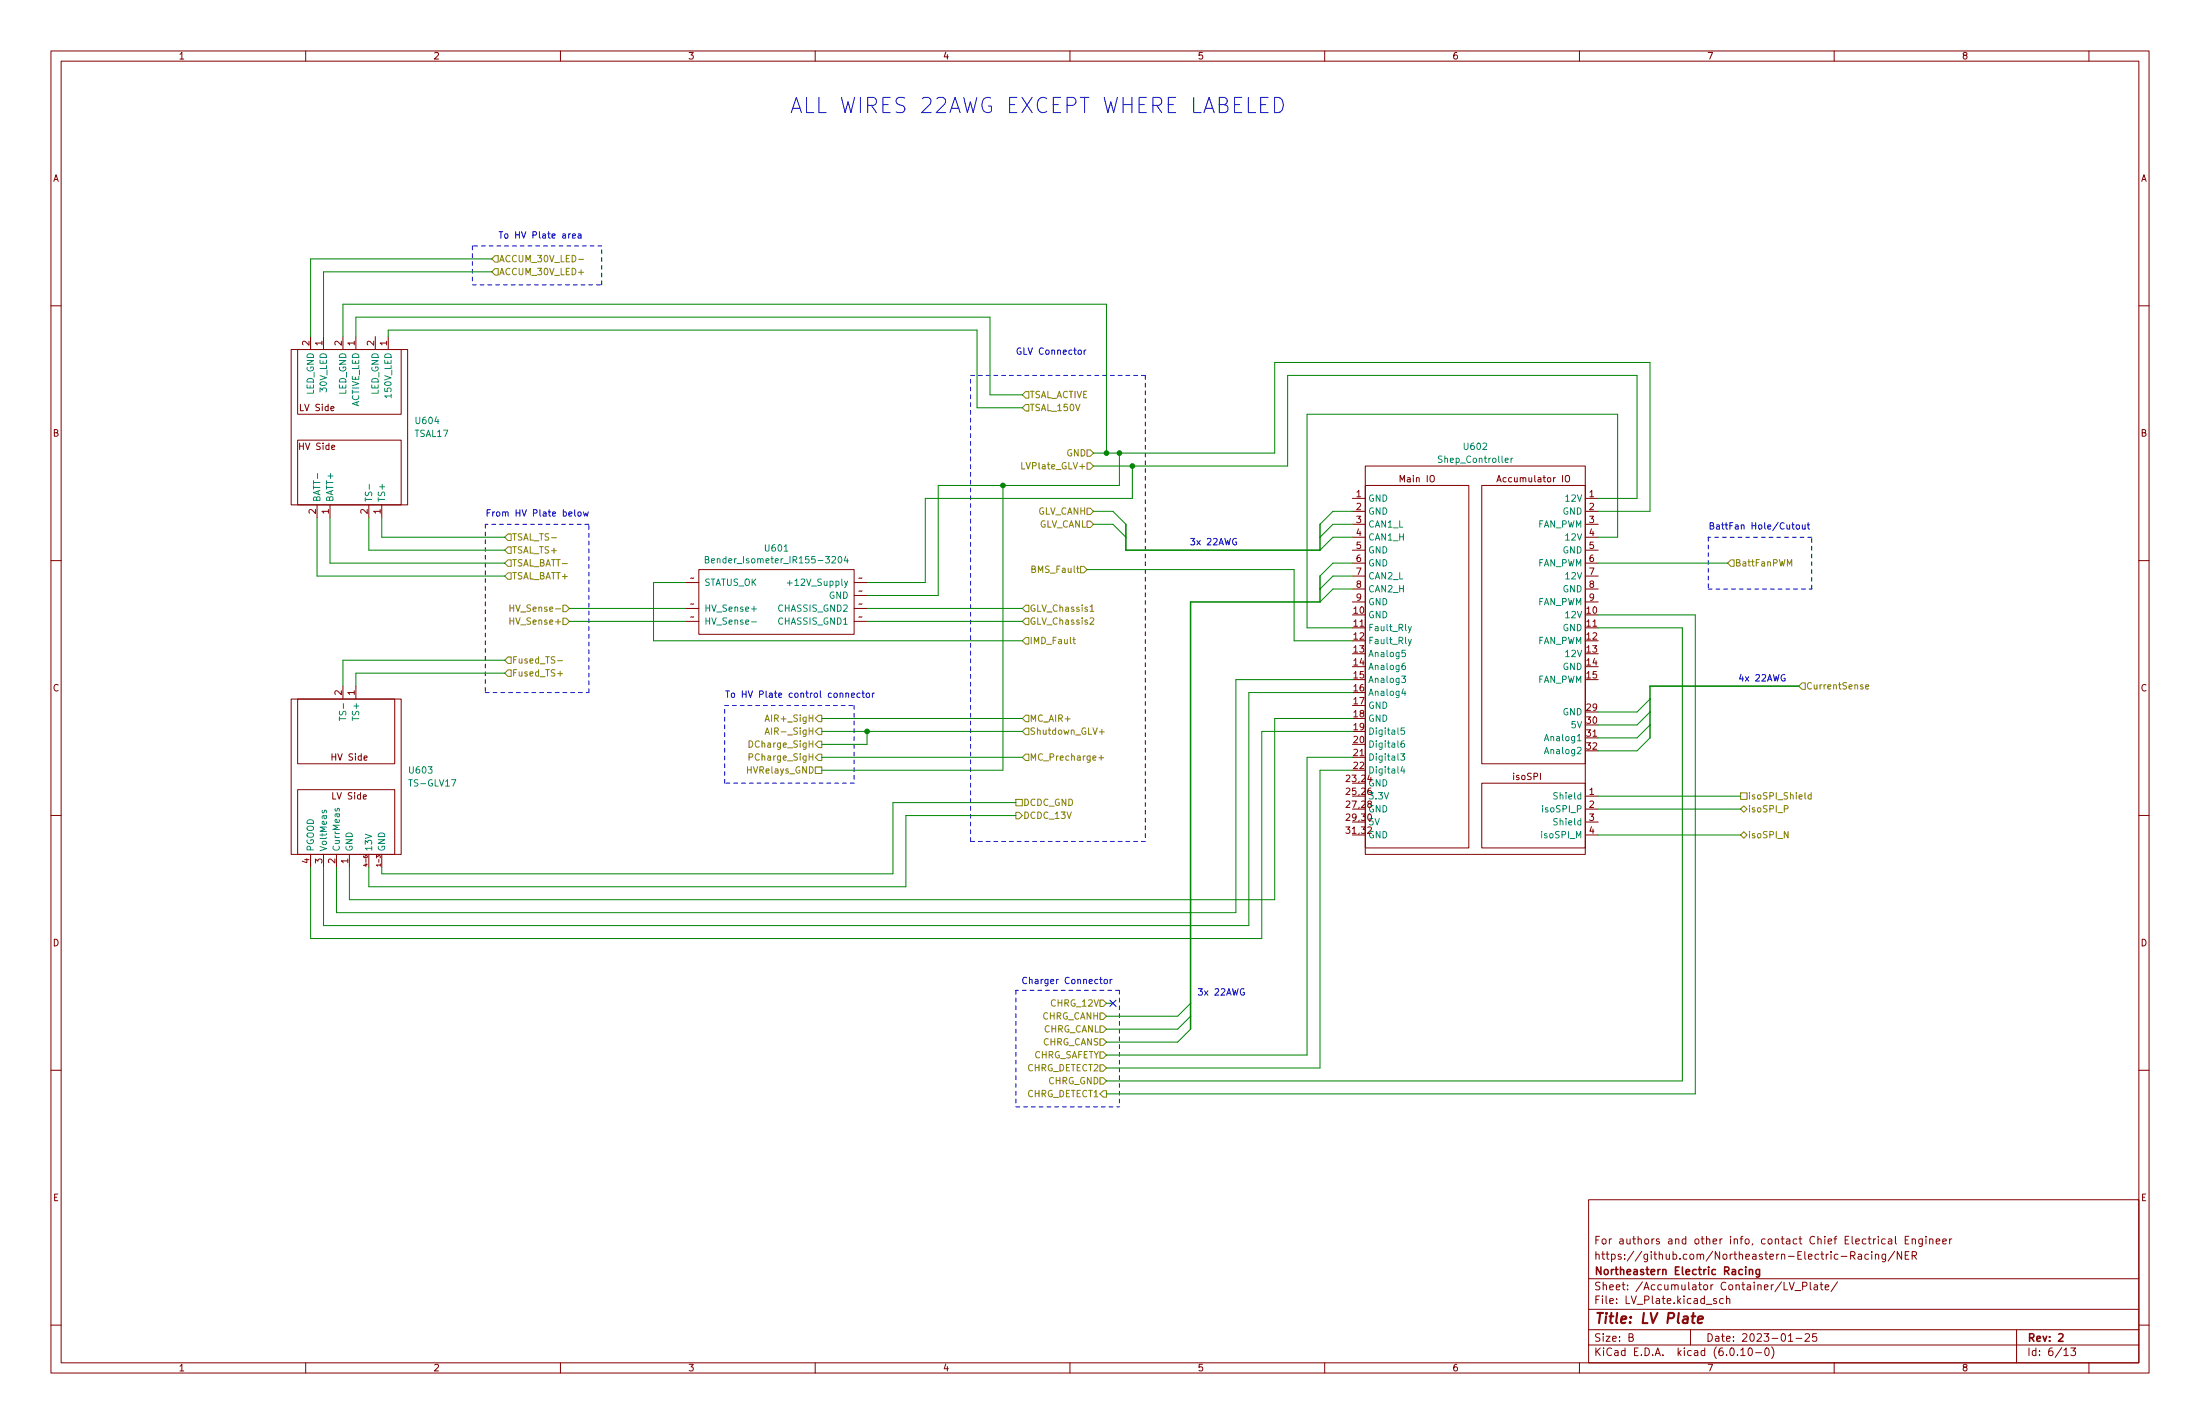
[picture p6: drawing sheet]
<svg xmlns="http://www.w3.org/2000/svg" width="432mm" height="279mm" viewBox="0 0 432 279" stroke-linecap="round" stroke-linejoin="round" font-family="sans-serif">
<g fill="none" stroke="#840000" stroke-width=".2">
<path d="M10 10h411.8v259.4h-411.8zM12 12h407.8v255.4h-407.8zM60 10v2M110 10v2M160 10v2M210 10v2M260 10v2M310 10v2M360 10v2M410 10v2M10 60h2M419.8 60h2"/>
<path d="M57.1 68.6h22.9v30.5h-22.9zM58.4 68.6h20.3v12.7h-20.3zM61 66v2.6M63.5 66v2.6M67.3 66v2.6M69.8 66v2.6M73.7 66v2.6M76.2 66v2.6M58.4 86.4h20.3v12.7h-20.3zM62.2 99.1v2.5M64.8 99.1v2.5M72.4 99.1v2.5"/>
<path d="M74.9 99.1v2.5M265.4 97.8h2.6M268 95.3h20.3v71.1h-20.3zM268 91.4h43.1v76.2h-43.1zM290.8 95.3h20.3v54.6h-20.3zM293.8 94.6l.4-1.3 .4 1.3M307.3 93.5l.2-.2a.43 .43 0 0 1 .6 .4v.4a.42 .42 0 0 1-.5 .5 .42 .42 0 0 1-.4-.5zM311.1 97.8h2.6M10 110h2M134.6 114.3h2.6M134.6 119.4h2.6M137.2 111.8h30.4v12.7h-30.4z"/>
<path d="M167.6 114.3h2.6M167.6 119.4h2.6M167.6 116.8h2.6M265.4 100.3h2.6M265.4 102.9h2.6M265.4 105.4h2.6M265.4 108h2.6M265.4 110.5h2.6M265.4 113h2.6M265.4 115.6h2.6M265.4 118.1h2.6M311.1 100.3h2.6"/>
<path d="M311.1 102.9h2.6M311.1 105.4h2.6M311.1 108h2.6M311.1 110.5h2.6M311.1 113h2.6M311.1 115.6h2.6M311.1 118.1h2.6M419.8 110h2M57.1 137.2h21.6v30.4h-21.6zM58.4 137.2h19.1v12.7h-19.1zM67.3 134.6v2.6M69.8 134.6v2.6"/>
<path d="M134.6 121.9h2.6M167.6 121.9h2.6M265.4 123.2h2.6M311.1 123.2h2.6M10 160h2M58.4 154.9h19.1v12.7h-19.1zM265.4 148.6h2.6M290.8 153.7h20.3v12.7h-20.3zM311.1 156.2h2.6M311.1 158.8h2.6M311.1 144.8h2.6M419.8 160h2"/>
<path d="M61 167.6v2.6M63.5 167.6v2.6M66 167.6v2.6M68.6 167.6v2.6M72.4 167.6v2.6M74.6 169.7h-.7l.2 .2M74.6 169.5v.4M74.9 167.6v2.6M311.1 161.3h2.6M311.1 163.8h2.6M10 210h2M419.8 210h2"/>
<path d="M311.8 235.4h108v32h-108zM10 260h2M311.8 256.9h108M311.8 250.9h108M336.9 254.9l-.4-.1-.2 .2 .1 .2 .5 .2v.3h-.6M338.2 254.9l-.4-.1-.3 .3 .2 .6h.5M338.9 254.9l.2-.1 .3 .1 .1 .9M338.9 254.3v1.5M351.2 251.6l.5 1.5 .5-1.5M352.3 253.2h1.1M353.8 252.4l.7-.1 .2-.2-.1-.4-.2-.1h-.6v1.5M355.3 251.6v1.3l.2 .2"/>
<path d="M356.1 252.2h.6v.9M356.7 252.4l-.5 .1-.2 .2 .2 .4 .5-.1M357.2 252.1h.6M357.4 251.6v1.3l.4 .2M358.2 252.6l.7-.2v-.2l-.5-.1-.2 .2 .1 .7h.6M360.7 251.5l-1.3 1.9M361.4 246.5h1.1M363.2 246.4l.7-.1 .2-.2-.1-.4-.2-.1h-.6v1.5M363.6 246.4l.5 .7M364.7 246.1h.6l.1 1M365.4 246.4l-.5 .1-.2 .2 .2 .4 .5-.1M366.7 246.1h-.4l-.3 .3 .2 .6h.5"/>
<path d="M367.4 245.6v.1M367.4 246.1v1M368.1 246.2l.2-.1h.4v1M368.1 246.1v1M370 243.1h-.4l-.3 .3 .1 .6h.6M370.1 246.1v1.2l-.3 .3-.4-.1M370.1 246.1h-.4l-.3 .3 .1 .6h.6M370.7 243.1h.5l.1 1M371.3 243.4l-.5 .1-.2 .2 .2 .4 .5-.1M371.9 245.5l-1.3 1.9M372 242.6v1.3l.2 .2M373.2 245.6v1.5l-.8-1.5v1.5"/>
<path d="M373.9 246.3h.5M373.9 243.3h.5M374.7 245.6h-.8v1.5h.8M374.7 242.6h-.8v1.5h.8M375.3 246.4l.7-.1 .2-.2-.1-.4-.2-.1h-.6v1.5M375.3 243.2l.2-.1h.4v1M375.3 243.1v1M375.7 246.4l.5 .7M377.3 243.1v1.2l-.3 .3-.3-.1M377.3 243.1h-.4l-.3 .3 .1 .6h.6M378 242.6v.1M378 243.1v1"/>
<path d="M378.7 243.2l.2-.1h.4l.1 1M378.7 243.1v1M380 243.6l.7-.2v-.3h-.5l-.2 .2 .1 .7h.6M381.3 243.6l.7-.2-.1-.3h-.4l-.2 .2 .1 .7h.5M382.7 243.1v1M383.1 243.1h-.3l-.1 .3M419.8 260h2M60 267.4v2M110 267.4v2M160 267.4v2M210 267.4v2M260 267.4v2"/>
<path d="M310 267.4v2M311.8 263.9h108M311.8 260.9h108M319.7 262.4l.7-.1 .1-.2-.1-.4h-.7v1.5h.6l.3-.3a.39 .39 0 0 0-.4-.5M331.8 260.9v3M341.7 264.9l.4-.4v1.5M341.7 266h.8M343.3 264.5h.1a.8 .8 0 0 1 .6 .7 .8 .8 0 0 1-.6 .8 1 1 0 0 1-.1-1.5zM344.6 265.4h1.1M346.6 264.5h.1a.8 .8 0 0 1 .6 .7 .8 .8 0 0 1-.6 .8 1 1 0 0 1-.1-1.5zM347.7 264.3a1.72 1.72 0 0 1 0 2.2M351 263.2h.9"/>
<path d="M352.5 262.6h1.2M354.3 261.8l.6-.1 .3 .4-1 1.1h1M356.5 261.7h-.7l-.1 .7 .2-.2 .5 .1 .2 .2-.1 .5-.2 .2-.6-.2M360 267.4v2M395.8 260.9v6.5M405.1 264.9l.4-.4v1.5M405.1 266h.8M406.4 264.5h1l-.5 .5 .4 .2v.6l-.2 .2-.7-.2M410 267.4v2"/>
</g>
<path d="M342.6 248.6v.1M342.6 249.1v1M343.4 249.2l.2-.1 .3 .1 .1 .9M343.4 249.1v1M345.4 249.1v1.2l-.3 .3-.4-.1M345.4 249.2l-.5-.1-.3 .3 .2 .6h.6M404.1 261.8l.5-.1 .3 .1v.3l-.9 1.1h.9" fill="none" stroke="#840000" stroke-width=".3"/>
<path d="M332 258.3h.8M332.4 257.6l-.2 1.7v.2l.4 .1M333.3 258.9l.9-.2v-.3h-.8l-.2 .9 .3 .3 .5-.1" fill="none" stroke="#840000" stroke-width=".4"/>
<g fill="none" stroke="#008484" stroke-width=".2">
<path d="M72.5 95v1M296.6 89.9v.8M296.9 89.9l-.3 .2M138.4 109.8l.6-.1v-.4l-.6-.1v1.3h.5l.3-.5-.3-.2M147.5 119.5h1M154.5 114.4h1M155 113.9v1M164.6 109.3l.2-.1a.68 .68 0 0 1 .4 .6 .68 .68 0 0 1-.4 .7l-.3-.5zM166 109.1l-.3 .9h.8M166.3 109.6v.9M147.5 122h1M275.1 132.7h.8l-.5 .4 .4 .2v.5l-.2 .1-.5-.1"/>
<path d="M275.4 135.1l-.3 .9h.8M275.8 130.1l-.4 .1-.2 .2-.1 .7 .3 .3 .4-.1 .1-.5-.1-.1-.4-.1-.3 .2M275.8 135.6v.9M275.8 127.6h-.6l-.1 .6 .2-.1h.5l.1 .2-.1 .4-.2 .1-.5-.1M276.4 122.9l.3 .9M276.4 125.5l.3 .8M277 122.9l-.4 1.2-.2 .1M277 125.5l-.4 1.1-.2 .1M63.3 159l-.1 .3 .2 .2 .2-.1 .1-.4h.3v.5M65.8 158.6v.4l.1 .1h.2l.2-.5h.3v.5M66.6 140.6v.8M274.9 147.9h.8l-.4 .5 .3 .1v.5l-.2 .2-.5-.2"/>
<path d="M275.3 150.4l-.3 .9h.8M275.6 145.4h-.4l-.2 .3v.7l.2 .2 .4-.1 .1-.4-.1-.2-.4-.1-.2 .3M275.6 150.9v.8M275.6 142.8h-.6v.6l.1-.1 .5 .1 .1 .1-.1 .5-.2 .1-.4-.1"/>
</g>
<g fill="none" stroke="#848400" stroke-width=".2">
<path d="M97.2 52.7h.6v1.3h-.6l-.7-.7zM97.2 50.2h.6v1.2h-.6l-.7-.6zM113.6 53.4h.9M113.6 50.9h.9M201.3 76.8h.6v1.3h-.6l-.6-.6zM201.3 79.4h.6v1.2h-.6l-.6-.6zM200.5 90.7v1.3h.6M213.4 99.7h.6l.6 .6-.6 .7h-.6zM213.4 88.3h.6l.6 .6-.6 .6h-.6zM213.4 90.8h.6l.6 .6-.6 .7h-.6zM99.1 108l.6-.7h.6v1.3h-.6zM99.7 109.9h.6v1.2h-.6l-.6-.6z"/>
<path d="M99.7 104.8h.6v1.2h-.6l-.6-.6zM99.7 112.4h.6v1.3h-.6l-.6-.7zM100.1 118.7v1.3M100.1 119.3h.7M110.5 118.7h.6l.7 .7-.7 .6h-.6zM201.3 118.7h.6v1.3h-.6l-.6-.6zM212.1 111.1h.6l.7 .7-.7 .6h-.6zM213.4 102.2h.6l.6 .7-.6 .6h-.6zM214 119l.3-.3v1.3M214 120h.7M339.1 110.5l.6-.6h.7v1.2h-.7zM350.8 111.1v-1.3l.4 .9 .5-.9v1.3"/>
<path d="M99.1 132.1l.6-.7h.6v1.3h-.6zM99.7 128.9h.6v1.3h-.6l-.6-.7zM100.1 121.2v1.3M100.1 121.8h.7M109.5 132.2h.9M109.5 129.6h.9M110.5 121.3h.6l.7 .6-.7 .7h-.6zM201.3 121.3h.6v1.3h-.6l-.6-.7zM201.3 125.1h.6v1.3h-.6l-.6-.7zM210.6 125.5h.5M210.8 125v1.1l.3 .2M214 121.3l.4-.1 .3 .4-.8 .9h.8"/>
<path d="M353.7 134h.6v1.3h-.6l-.6-.7zM366.2 134.8l.6-.1-.1-.3-.3-.1-.2 .2v.6h.5M147 148.6l.6-.1 .1-.5-.7-.1v1.3M147 145.4a.64 .64 0 0 1 .8 .6 .64 .64 0 0 1-.8 .6zM150.2 144.1l.4-1.3 .4 1.3M150.2 141.5l.4-1.2 .4 1.2M150.3 143.7h.6M160 150.5h1.3v1.3h-1.3zM160.7 148h.6v1.2h-.6l-.7-.6zM160.7 145.4h.6v1.3h-.6l-.7-.6zM160.7 142.9h.6v1.2h-.6l-.7-.6zM160.7 140.3h.6v1.3h-.6l-.7-.6z"/>
<path d="M199.4 159.4h.6l.7 .6-.7 .7h-.6zM199.4 156.8h1.3v1.3h-1.3zM201.3 148h.6v1.2h-.6l-.6-.6zM201.3 140.3h.6v1.3h-.6l-.6-.6zM201.3 142.9h.6v1.2h-.6l-.6-.6zM215.7 148.7h.9M215.8 143.6h.9M216.1 148.2v1M216.3 143.1v1M341.6 155.6h1.3v1.2h-1.3zM341.6 158.8l.7-.7 .6 .7-.6 .6zM350.2 158.7h.6l.1-.5-.7-.1v1.2"/>
<path d="M355.5 156l-.4-.1-.2 .3 .1 .5h.5M355.5 155.5v1.3M341.6 163.8l.7-.6 .6 .6-.6 .7zM350.9 163.1v1.3l-.7-1.3v1.3M215.9 198.8h.6l.7 .6-.7 .6h-.6zM215.9 196.2h.6l.7 .7-.7 .6h-.6zM215.9 203.8h.6l.7 .7-.7 .6h-.6zM215.9 208.9h.6l.7 .7-.7 .6h-.6zM215.9 211.5h.6l.7 .6-.7 .6h-.6zM215.9 206.4h.6l.7 .6-.7 .6h-.6zM215.9 201.3h.6l.7 .6-.7 .7h-.6zM216.5 214h.7v1.3h-.7l-.6-.7z"/>
</g>
<g fill="none" stroke="#0000c2" stroke-width=".2">
<path d="M248.9 19.1h-1.5v3h1.5M250.2 19.1h.7a1.64 1.64 0 0 1 .7 2.6l-.7 .4h-.7zM112 45.9l-.4 .2M112.3 46.3l.6-.1v-.3h-.4l-.2 .2 .1 .6h.5M113.5 45.9h.5v.8M114 46.2h-.4l-.2 .2 .2 .3h.4M200.3 68.3a.59 .59 0 0 0-.7 .6 .59 .59 0 0 0 .7 .6l.1-.5h-.2M112.8 100v1.1l.2 .2M113.5 100.6l.2-.2 .3 .2 .1 .4-.1 .2h-.5zM114.5 100.4l.2 .9 .3-.6 .2 .6 .3-.9M242.6 105.7a.59 .59 0 0 0-.7 .6 .59 .59 0 0 0 .7 .6l.1-.5h-.2M351.7 103h.5"/>
<path d="M351.9 102.5v1.1l.3 .2M352.7 103h.3l.2 .2v.4l-.2 .2h-.3l-.2-.2zM353.7 103l.1 .8 .5-.1M354.3 103v.8M354.7 103h.5M354.9 102.5v1.1l.3 .2M166 136.1h.5l.1 .7M167.1 136.4l.6-.1v-.2l-.4-.1-.2 .2 .1 .6h.5M168.8 136.1l-.4-.1-.2 .2 .1 .6h.5M169.2 136h.5M169.3 135.6v1.1l.4 .1M170.1 136.1l.2-.1 .3 .1 .1 .5-.1 .2-.5-.1z"/>
<path d="M171.2 136v.8M171.6 136l-.4 .2M350.3 132.4a.59 .59 0 0 0-.7 .6 .59 .59 0 0 0 .7 .6l.1-.5h-.3M215.8 192.2h.5M216 191.7v1.1l.3 .2M216.7 192.3l.2-.1 .4 .1 .1 .5-.2 .1h-.5zM217.9 192.2v.8M218.3 192.2l-.4 .2M244.2 194a.59 .59 0 0 0-.8 .6 .59 .59 0 0 0 .8 .6v-.5h-.2"/>
</g>
<g fill="none" stroke="#0000c2" stroke-width=".2" stroke-dasharray=".8 .8">
<path d="M92.7 55.9h25.4M92.7 48.3v7.6M118.1 55.9v-7.6M118.1 48.3h-25.4M190.5 73.7h34.3M224.8 73.7v91.4M95.2 102.9v33M115.6 102.9h-20.4M335.3 105.4v10.2M335.3 115.6h20.3M355.6 115.6v-10.2M355.6 105.4h-20.3"/>
<path d="M95.2 135.9h20.4M115.6 135.9v-33M142.2 138.4h25.4M167.6 138.4v15.3M142.2 153.7v-15.3M167.6 153.7h-25.4M190.5 165.1v-91.4M224.8 165.1h-34.3M199.4 194.3v22.9M219.7 194.3v22.9M219.7 194.3h-20.3M199.4 217.2h20.3"/>
</g>
<path d="M221 102.9v5.1h38.1v-5.1M259.1 113v5.1h-25.4v83.8M353.1 134.6h-29.3v10.2" fill="none" stroke="#009600" stroke-width=".3"/>
<g fill="none" stroke="#008400" stroke-width=".2">
<path d="M96.5 50.8h-35.5v15.2M96.5 53.3h-33v12.7M67.3 66v-6.3h149.9v29.2M69.8 66v-3.8h124.5v15.3h6.4M76.2 66v-1.2h115.6v15.2h8.9M196.8 95.3v55.8h-35.5M214.6 88.9h35.6v-17.8h73.6v29.2h-10.1M214.6 91.4h38.1v-17.7h68.6v24.1h-7.6M219.7 88.9v6.4h-35.6v21.5h-13.9M222.2 91.4v6.4h-40.6v16.5h-11.4M62.2 101.6v11.4h36.9M64.8 101.6v8.9h34.3"/>
<path d="M72.4 101.6v6.4h26.7M74.9 101.6v3.8h24.2M111.8 119.4h22.8M134.6 114.3h-6.3v11.4h72.4M170.2 119.4h30.5M213.4 111.8h40.6v13.9h11.4M214.6 100.3h3.8l2.6 2.6M214.6 102.9h3.8l2.6 2.5M265.4 100.3h-3.8l-2.5 2.6M265.4 110.5h-3.8l-2.5 2.5M265.4 102.9h-3.8l-2.5 2.5M265.4 113h-3.8l-2.5 2.6"/>
<path d="M265.4 105.4h-3.8l-2.5 2.6M265.4 115.6h-3.8l-2.5 2.5M313.7 110.5h25.4M313.7 105.4h3.8v-24.1h-61v41.9h8.9M99.1 132.1h-29.3v2.5M99.1 129.5h-31.8v5.1M111.8 121.9h22.8M170.2 121.9h30.5M265.4 133.4h-22.8v45.7h-176.6v-8.9M265.4 135.9h-20.3v45.7h-181.6v-11.4M313.7 120.7h19v93.9h-115.5M313.7 123.2h16.5v88.9h-113"/>
<path d="M323.8 137.2l-2.5 2.5h-7.6M323.8 139.7l-2.5 2.5h-7.6M161.3 143.5h39.4M161.3 141h39.4M161.3 148.6h39.4M170.2 143.5v2.6h-8.9M199.4 157.5h-24.1v14h-100.4v-1.3M265.4 143.5h-17.8v40.7h-186.6v-14M265.4 148.6h-8.9v58.4h-39.3M265.4 141h-15.2v35.5h-181.6v-6.3M265.4 151.1h-6.3v58.5h-41.9M313.7 156.2h27.9"/>
<path d="M313.7 158.8h27.9M323.8 142.2l-2.5 2.6h-7.6M323.8 144.8l-2.5 2.5h-7.6M199.4 160h-21.6v14h-105.4v-3.8M313.7 163.8h27.9M217.2 196.9h1.2M233.7 199.4l-2.6 2.5h-13.9M233.7 196.9l-2.6 2.5h-13.9M233.7 201.9l-2.6 2.6h-13.9"/>
</g>
<path d="M217.8 196.2l1.2 1.3M219 196.2l-1.2 1.3" fill="none" stroke="#000084" stroke-width=".2"/>
<g fill="#008400" stroke="#008400" stroke-width=".2">
<circle cx="219.7" cy="88.9" r=".46"/>
<circle cx="222.2" cy="91.4" r=".46"/>
<circle cx="217.2" cy="88.9" r=".46"/>
<circle cx="170.2" cy="143.5" r=".46"/>
<circle cx="196.8" cy="95.3" r=".46"/>
</g>
<text font-size="4.2" fill="#0000c2" x="154.9" y="22.2">ALL WIRES 22AWG EXCEPT WHERE LABELED</text>
<text font-size="2.8" fill="#840000" x="312.8" y="259.7">Title: LV Plate</text>
<g font-size="2.1" fill="#840000">
<text x="312.8" y="244.1">For authors and other info, contact Chief Electrical Engineer</text>
<text x="312.8" y="250.2">Northeastern Electric Racing</text>
<text x="312.8" y="247.1">https://github.com/Northeastern-Electric-Racing/NER</text>
<text x="312.8" y="255.9">File: LV_Plate.kicad_sch</text>
<text x="312.8" y="253.2">Sheet: /Accumulator Container/LV_Plate/</text>
<text x="312.8" y="263.2">Size: B</text>
<text x="334.8" y="263.2">Date: 2023-01-25</text>
<text x="397.8" y="263.2">Rev: 2</text>
<text x="312.8" y="266">KiCad E.D.A. kicad (6.0.10-0)</text>
<text x="397.8" y="266">Id: 6/13</text>
</g>
<g font-size="1.8" fill="#840000">
<text x="35" y="11.7">1</text>
<text x="85" y="11.7">2</text>
<text x="135" y="11.7">3</text>
<text x="185" y="11.7">4</text>
<text x="235" y="11.7">5</text>
<text x="285" y="11.7">6</text>
<text x="335" y="11.7">7</text>
<text x="385" y="11.7">8</text>
<text x="10.3" y="35.6">A</text>
<text x="420.1" y="35.6">A</text>
<text x="60.7" y="67.8" transform="rotate(-90 60.7 67.8)">2</text>
<text x="63.2" y="67.8" transform="rotate(-90 63.2 67.8)">1</text>
<text x="67.1" y="67.8" transform="rotate(-90 67.1 67.8)">2</text>
<text x="69.6" y="67.8" transform="rotate(-90 69.6 67.8)">1</text>
<text x="73.4" y="67.8" transform="rotate(-90 73.4 67.8)">2</text>
<text x="75.9" y="67.8" transform="rotate(-90 75.9 67.8)">1</text>
<text x="59" y="80.6">LV Side</text>
<text x="10.3" y="85.7">B</text>
<text x="58.9" y="88.3">HV Side</text>
<text x="420.1" y="85.7">B</text>
<text x="274.9" y="94.6">Main IO</text>
<text x="294.4" y="94.6">Accumulator IO</text>
<text x="62" y="100.8" transform="rotate(-90 62 100.8)">2</text>
<text x="64.5" y="100.8" transform="rotate(-90 64.5 100.8)">1</text>
<text x="72.1" y="100.8" transform="rotate(-90 72.1 100.8)">2</text>
<text x="74.7" y="100.8" transform="rotate(-90 74.7 100.8)">1</text>
<text x="266.2" y="97.5">1</text>
<text x="266.2" y="100.1">2</text>
<text x="311.9" y="97.5">1</text>
<text x="311.9" y="100.1">2</text>
<text x="266.2" y="102.6">3</text>
<text x="266.2" y="105.2">4</text>
<text x="266.2" y="107.7">5</text>
<text x="311.9" y="102.6">3</text>
<text x="311.9" y="105.2">4</text>
<text x="311.9" y="107.7">5</text>
<text x="266.2" y="110.2">6</text>
<text x="266.2" y="112.8">7</text>
<text x="311.9" y="110.2">6</text>
<text x="311.9" y="112.8">7</text>
<text x="135.9" y="119.1">~</text>
<text x="135.9" y="114">~</text>
<text x="168.9" y="114">~</text>
<text x="168.9" y="119.1">~</text>
<text x="168.9" y="116.6">~</text>
<text x="266.2" y="115.3">8</text>
<text x="266.2" y="117.9">9</text>
<text x="311.9" y="115.3">8</text>
<text x="311.9" y="117.9">9</text>
<text x="135.9" y="121.7">~</text>
<text x="168.9" y="121.7">~</text>
<text x="265.7" y="120.4">10</text>
<text x="265.7" y="122.9">11</text>
<text x="265.7" y="125.5">12</text>
<text x="311.4" y="120.4">10</text>
<text x="311.4" y="122.9">11</text>
<text x="311.4" y="125.5">12</text>
<text x="265.7" y="128">13</text>
<text x="265.7" y="130.6">14</text>
<text x="311.4" y="128">13</text>
<text x="311.4" y="130.6">14</text>
<text x="10.3" y="135.6">C</text>
<text x="67.1" y="136.4" transform="rotate(-90 67.1 136.4)">2</text>
<text x="69.6" y="136.4" transform="rotate(-90 69.6 136.4)">1</text>
<text x="265.7" y="133.1">15</text>
<text x="265.7" y="135.6">16</text>
<text x="311.4" y="133.1">15</text>
<text x="420.1" y="135.6">C</text>
<text x="265.7" y="138.2">17</text>
<text x="265.7" y="140.7">18</text>
<text x="265.7" y="143.3">19</text>
<text x="311.4" y="139.4">29</text>
<text x="311.4" y="142">30</text>
<text x="65.2" y="149.2">HV Side</text>
<text x="265.7" y="145.8">20</text>
<text x="265.7" y="148.3">21</text>
<text x="311.4" y="144.5">31</text>
<text x="311.4" y="147.1">32</text>
<text x="264.5" y="153.4">23,24</text>
<text x="264.5" y="156">25,26</text>
<text x="265.7" y="150.9">22</text>
<text x="268.5" y="154.3">GND</text>
<text x="297" y="153">isoSPI</text>
<text x="311.9" y="156">1</text>
<text x="65.3" y="156.8">LV Side</text>
<text x="264.5" y="158.5">27,28</text>
<text x="264.5" y="161">29,30</text>
<text x="311.9" y="158.5">2</text>
<text x="311.9" y="161">3</text>
<text x="264.5" y="163.6">31,32</text>
<text x="311.9" y="163.6">4</text>
<text x="60.7" y="169.4" transform="rotate(-90 60.7 169.4)">4</text>
<text x="63.2" y="169.4" transform="rotate(-90 63.2 169.4)">3</text>
<text x="65.8" y="169.4" transform="rotate(-90 65.8 169.4)">2</text>
<text x="68.3" y="169.4" transform="rotate(-90 68.3 169.4)">1</text>
<text x="10.3" y="185.7">D</text>
<text x="420.1" y="185.7">D</text>
<text x="10.4" y="235.7">E</text>
<text x="420.2" y="235.7">E</text>
<text x="35" y="269.1">1</text>
<text x="85" y="269.1">2</text>
<text x="135" y="269.1">3</text>
<text x="185" y="269.1">4</text>
<text x="235" y="269.1">5</text>
<text x="285" y="269.1">6</text>
<text x="335" y="269.1">7</text>
<text x="385" y="269.1">8</text>
</g>
<g font-size="1.8" fill="#0000c2">
<text x="97.8" y="46.8">To HV Plate area</text>
<text x="200.4" y="69.6">GLV Connector</text>
<text x="95.2" y="101.3">From HV Plate below</text>
<text x="233.4" y="107">3x 22AWG</text>
<text x="335.3" y="103.9">BattFan Hole/Cutout</text>
<text x="142.2" y="136.9">To HV Plate control connector</text>
<text x="341.1" y="133.7">4x 22AWG</text>
<text x="200.4" y="193.1">Charger Connector</text>
<text x="234.9" y="195.3">3x 22AWG</text>
</g>
<g font-size="1.8" fill="#848400">
<text x="97.9" y="54">ACCUM_30V_LED+</text>
<text x="97.9" y="51.4">ACCUM_30V_LED-</text>
<text x="202" y="78.1">TSAL_ACTIVE</text>
<text x="202" y="80.6">TSAL_150V</text>
<text x="209.3" y="89.5">GND</text>
<text x="201.1" y="92.1">LVPlate_GLV+</text>
<text x="203.5" y="101">GLV_CANH</text>
<text x="100.4" y="106">TSAL_TS-</text>
<text x="203.7" y="103.5">GLV_CANL</text>
<text x="100.4" y="108.6">TSAL_TS+</text>
<text x="100.4" y="111.1">TSAL_BATT-</text>
<text x="100.4" y="113.7">TSAL_BATT+</text>
<text x="202.8" y="112.4">BMS_Fault</text>
<text x="340.5" y="111.1">BattFanPWM</text>
<text x="100.7" y="122.6">HV_Sense+</text>
<text x="101.1" y="120">HV_Sense-</text>
<text x="202" y="120">GLV_Chassis1</text>
<text x="202" y="122.6">GLV_Chassis2</text>
<text x="100.4" y="130.2">Fused_TS-</text>
<text x="202" y="126.4">IMD_Fault</text>
<text x="100.4" y="132.7">Fused_TS+</text>
<text x="354.4" y="135.3">CurrentSense</text>
<text x="150.8" y="141.6">AIR+_SigH</text>
<text x="202" y="141.6">MC_AIR+</text>
<text x="147.5" y="146.7">DCharge_SigH</text>
<text x="147.6" y="149.2">PCharge_SigH</text>
<text x="151.3" y="144.1">AIR-_SigH</text>
<text x="202" y="149.2">MC_Precharge+</text>
<text x="202" y="144.1">Shutdown_GLV+</text>
<text x="146.8" y="151.8">HVRelays_GND</text>
<text x="200.8" y="160.7">DCDC_13V</text>
<text x="200.8" y="158.1">DCDC_GND</text>
<text x="343" y="156.8">isoSPI_Shield</text>
<text x="343" y="159.4">isoSPI_P</text>
<text x="343" y="164.5">isoSPI_N</text>
<text x="206.5" y="197.5">CHRG_12V</text>
<text x="204.5" y="200">CHRG_CANH</text>
<text x="204.7" y="202.6">CHRG_CANL</text>
<text x="202.6" y="207.6">CHRG_SAFETY</text>
<text x="204.6" y="205.1">CHRG_CANS</text>
<text x="201.5" y="215.3">CHRG_DETECT1</text>
<text x="201.5" y="210.2">CHRG_DETECT2</text>
<text x="205.7" y="212.7">CHRG_GND</text>
</g>
<g font-size="1.8" fill="#008484">
<text x="61.6" y="77.5" transform="rotate(-90 61.6 77.5)">LED_GND</text>
<text x="64.1" y="76.8" transform="rotate(-90 64.1 76.8)">30V_LED</text>
<text x="67.9" y="77.5" transform="rotate(-90 67.9 77.5)">LED_GND</text>
<text x="74.3" y="77.5" transform="rotate(-90 74.3 77.5)">LED_GND</text>
<text x="76.8" y="77.7" transform="rotate(-90 76.8 77.7)">150V_LED</text>
<text x="70.5" y="80.1" transform="rotate(-90 70.5 80.1)">ACTIVE_LED</text>
<text x="81.7" y="83.2">U604</text>
<text x="81.4" y="85.7">TSAL17</text>
<text x="287.4" y="88.3">U602</text>
<text x="282.7" y="90.8">Shep_Controller</text>
<text x="62.9" y="98.6" transform="rotate(-90 62.9 98.6)">BATT-</text>
<text x="65.4" y="98.6" transform="rotate(-90 65.4 98.6)">BATT+</text>
<text x="73" y="98.6" transform="rotate(-90 73 98.6)">TS-</text>
<text x="75.6" y="98.6" transform="rotate(-90 75.6 98.6)">TS+</text>
<text x="268.5" y="98.4">GND</text>
<text x="268.5" y="101">GND</text>
<text x="306.7" y="101">GND</text>
<text x="307.5" y="98.4">12V</text>
<text x="268.5" y="103.5">CAN1_L</text>
<text x="268.5" y="106">CAN1_H</text>
<text x="301.7" y="103.5">FAN_PWM</text>
<text x="307.5" y="106">12V</text>
<text x="140.1" y="110.5">Bender_Isometer_IR155-3204</text>
<text x="150.3" y="108.2">U601</text>
<text x="268.5" y="108.6">GND</text>
<text x="268.5" y="111.1">GND</text>
<text x="268.5" y="113.7">CAN2_L</text>
<text x="301.7" y="111.1">FAN_PWM</text>
<text x="306.7" y="108.6">GND</text>
<text x="307.5" y="113.7">12V</text>
<text x="138.2" y="114.9">STATUS_OK</text>
<text x="155.6" y="114.9">+12V_Supply</text>
<text x="162.7" y="117.5">GND</text>
<text x="268.5" y="116.2">CAN2_H</text>
<text x="268.5" y="118.7">GND</text>
<text x="301.7" y="118.7">FAN_PWM</text>
<text x="306.7" y="116.2">GND</text>
<text x="138.2" y="120">HV_Sense+</text>
<text x="138.2" y="122.6">HV_Sense-</text>
<text x="152.9" y="122.6">CHASSIS_GND1</text>
<text x="152.9" y="120">CHASSIS_GND2</text>
<text x="268.5" y="121.3">GND</text>
<text x="268.5" y="123.8">Fault_Rly</text>
<text x="306.7" y="123.8">GND</text>
<text x="307.5" y="121.3">12V</text>
<text x="268.5" y="126.4">Fault_Rly</text>
<text x="268.5" y="128.9">Analog5</text>
<text x="268.5" y="131.4">Analog6</text>
<text x="301.7" y="126.4">FAN_PWM</text>
<text x="306.7" y="131.4">GND</text>
<text x="307.5" y="128.9">12V</text>
<text x="268.5" y="134">Analog3</text>
<text x="268.5" y="136.5">Analog4</text>
<text x="301.7" y="134">FAN_PWM</text>
<text x="67.9" y="140.5" transform="rotate(-90 67.9 140.5)">TS-</text>
<text x="70.5" y="141" transform="rotate(-90 70.5 141)">TS+</text>
<text x="268.5" y="139.1">GND</text>
<text x="268.5" y="141.6">GND</text>
<text x="306.7" y="140.3">GND</text>
<text x="308.5" y="142.9">5V</text>
<text x="268.5" y="144.1">Digital5</text>
<text x="268.5" y="146.7">Digital6</text>
<text x="268.5" y="149.2">Digital3</text>
<text x="303.7" y="145.4">Analog1</text>
<text x="303.7" y="148">Analog2</text>
<text x="80.5" y="151.8">U603</text>
<text x="80.6" y="154.3">TS-GLV17</text>
<text x="268.5" y="151.8">Digital4</text>
<text x="268.5" y="156.8">3.3V</text>
<text x="268.5" y="159.4">GND</text>
<text x="268.5" y="161.9">5V</text>
<text x="303.1" y="159.4">isoSPI_P</text>
<text x="305.3" y="156.8">Shield</text>
<text x="305.3" y="161.9">Shield</text>
<text x="61.6" y="167.1" transform="rotate(-90 61.6 167.1)">PGOOD</text>
<text x="64.1" y="167.1" transform="rotate(-90 64.1 167.1)">VoltMeas</text>
<text x="66.7" y="167.1" transform="rotate(-90 66.7 167.1)">CurrMeas</text>
<text x="69.2" y="167.1" transform="rotate(-90 69.2 167.1)">GND</text>
<text x="73" y="167.1" transform="rotate(-90 73 167.1)">13V</text>
<text x="75.6" y="167.1" transform="rotate(-90 75.6 167.1)">GND</text>
<text x="268.5" y="164.5">GND</text>
<text x="302.8" y="164.5">isoSPI_M</text>
</g>
<g font-size="1" fill="#840000">
<text x="72.1" y="169.7" transform="rotate(-90 72.1 169.7)">4-6</text>
<text x="74.7" y="169.7" transform="rotate(-90 74.7 169.7)">1-3</text>
</g>
</svg>
